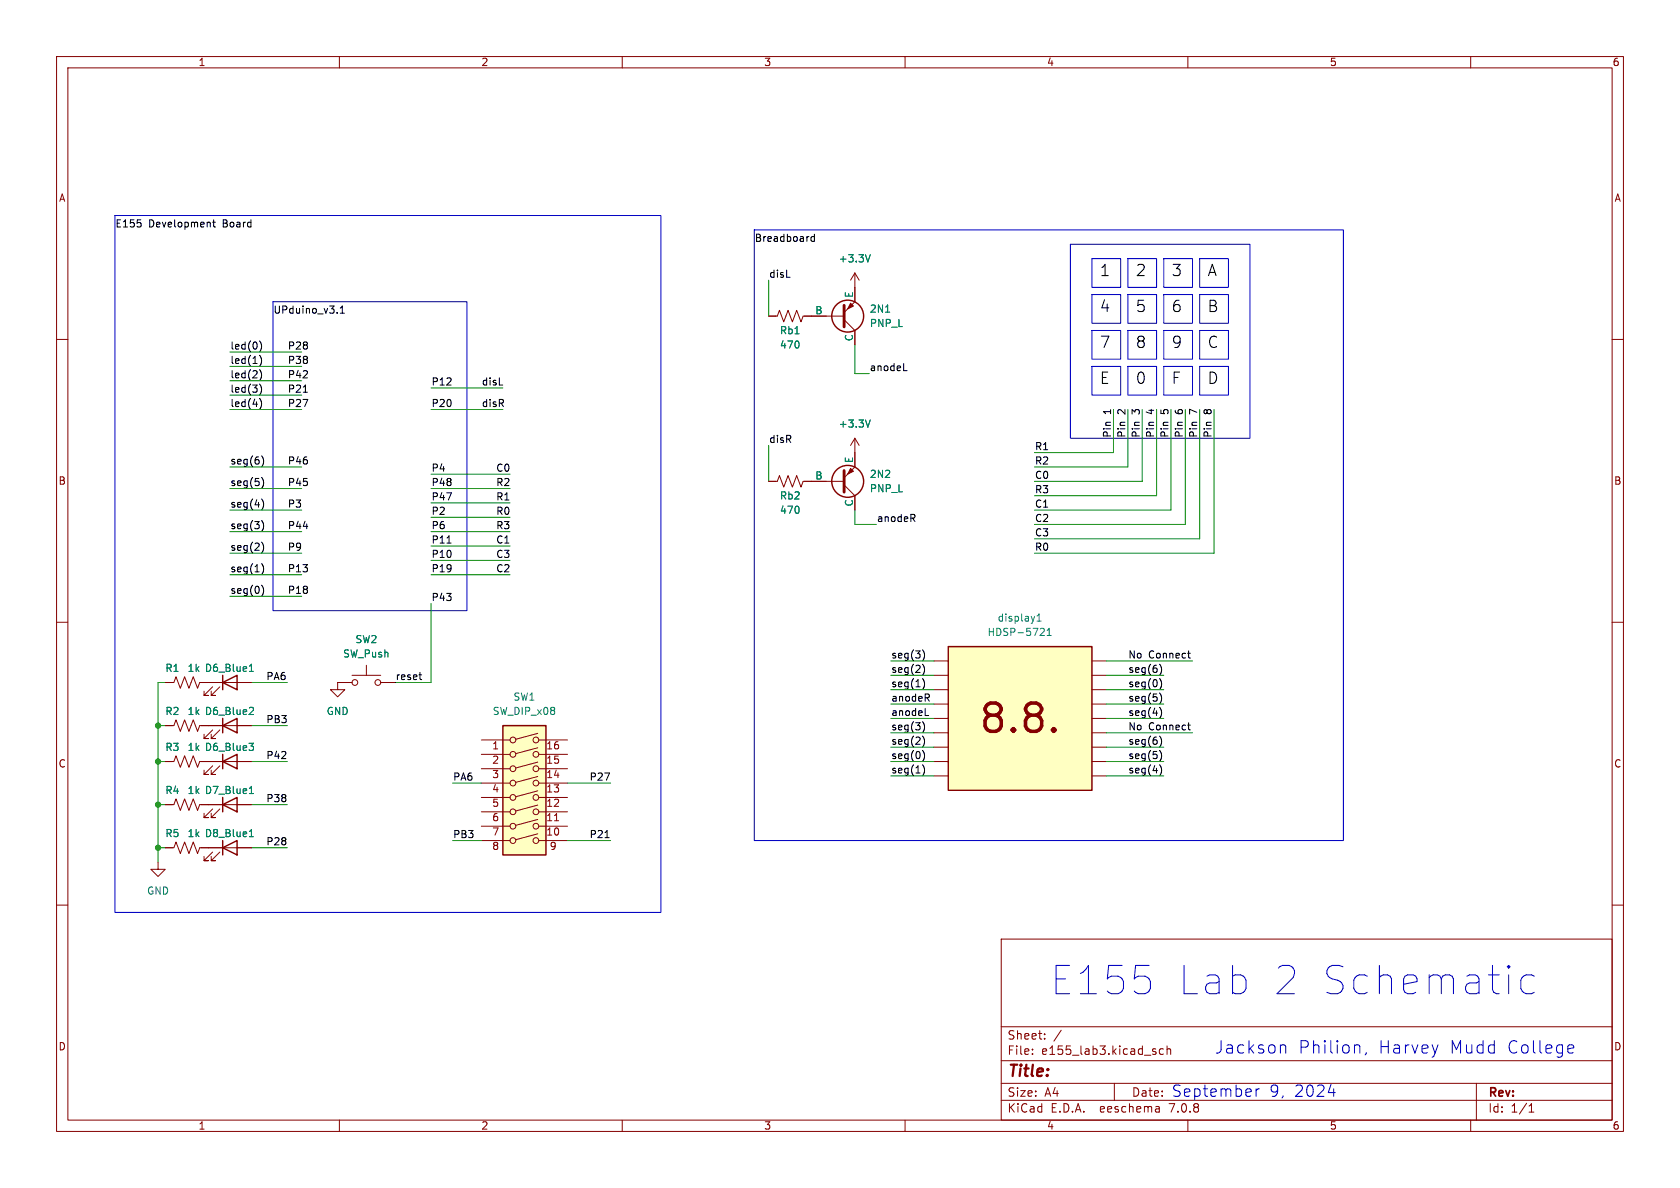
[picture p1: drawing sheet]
<svg xmlns="http://www.w3.org/2000/svg" width="297mm" height="210mm" viewBox="0 0 297 210" stroke-linecap="round" stroke-linejoin="round" font-family="sans-serif">
<g fill="none" stroke="#840000" stroke-width=".18">
<path d="M10 10h277v190h-277zM12 12h273v186h-273zM60 10v2M110 10v2M160 10v2M210 10v2M260 10v2M10 60h2M135.9 55.9h1.5l.4-1 .8 2 .7-2 .8 2 .7-2 .8 2 .4-1h7.2M149.2 56.5l1.9 1.9v2.6M151.1 48.3v5l-1.9 1.9M151.1 48.3l-.7 1.2"/>
<path d="M151.1 48.3l.8 1.2M285 60h2M151.1 77.5v5.1l-1.9 1.9M151.1 77.5l-.7 1.2M151.1 77.5l.8 1.2M135.9 85.1h1.5l.4-1 .8 2 .7-2 .8 2 .7-2 .8 2 .4-1h7.2M149.2 85.7l1.9 1.9v2.6M10 110h2M62.2 119.4h5.1M64.8 117.6v1.8M165.1 119.4h2.5M165.1 116.8h2.5"/>
<path d="M193 119.4h2.6M193 116.8h2.6M285 110h2M29.2 128.3h1.5l.4-1 .8 2 .7-2 .8 2 .8-2 .7 2 .4-1h9.1M29.2 134.6h1.5l.4-1 .8 2 .7-2 .8 2 .8-2 .7 2 .4-1h9.1M29.2 120.7h1.5l.4-1.1 .8 2.1 .7-2.1 .8 2.1 .8-2.1 .7 2.1 .4-1h9.1M37.6 135.4l-1.5 1.5h.7h-.7v-.8M37.6 121.4l-1.5 1.5h.7h-.7v-.7M37.6 129l-1.5 1.6h.7h-.7v-.8M38.9 135.4l-1.6 1.5h.8h-.8v-.8M38.9 121.4l-1.6 1.5h.8h-.8v-.7M38.9 129l-1.6 1.6h.8h-.8v-.8"/>
<path d="M62.2 120.7h-2.5v1.2h1.3l-1.3 1.3-1.3-1.3h1.3M67.3 120.7h2.5M85.1 130.8h5.1M85.1 138.4h5.1M85.1 135.9h5.1M85.1 133.4h5.1M95.1 139.8l-3.9 1M95.1 137.3l-3.9 1M95.1 134.7l-3.9 1.1M95.1 132.2l-3.9 1M95.1 129.6l-3.9 1.1M95.2 130.8h5.1"/>
<path d="M95.2 138.4h5.1M95.2 135.9h5.1M95.2 133.4h5.1M165.1 134.6h2.5M165.1 127h2.5M165.1 137.2h2.5M165.1 124.5h2.5M165.1 121.9h2.5M165.1 129.5h2.5M165.1 132.1h2.5M193 134.6h2.6M193 127h2.6"/>
<path d="M193 137.2h2.6M193 124.5h2.6M193 121.9h2.6M193 129.5h2.6M193 132.1h2.6M10 160h2M27.9 152.4v1.3h1.3l-1.3 1.2-1.2-1.2h1.2M29.2 149.9h1.5l.4-1.1 .8 2.1 .7-2.1 .8 2.1 .8-2.1 .7 2.1 .4-1h9.1M29.2 142.2h1.5l.4-1 .8 2.1 .7-2.1 .8 2.1 .8-2.1 .7 2.1 .4-1.1h9.1M37.6 143l-1.5 1.5h.7h-.7v-.7M37.6 150.6l-1.5 1.5h.7h-.7v-.7M38.9 143l-1.6 1.5h.8h-.8v-.7"/>
<path d="M38.9 150.6l-1.6 1.5h.8h-.8v-.7M85.1 146.1h5.1M85.1 143.5h5.1M85.1 141h5.1M85.1 148.6h5.1M95.1 147.4l-3.9 1M95.1 144.9l-3.9 1M95.1 142.3l-3.9 1.1M95.2 146.1h5.1M95.2 143.5h5.1M95.2 141h5.1M95.2 148.6h5.1"/>
<path d="M98 145.1h.8M285 160h2M177 166h108v32h-108zM60 198v2M110 198v2M160 198v2M177 194.5h108M177 191.5h108M177 187.5h108M177 181.5h108M182.5 186.3v.1M182.5 185.5v.1"/>
<path d="M184.7 183.6v.1M184.7 182.8v.1M187.6 182.1l-1.3 2M197 191.5v3M204.2 185.9l.2 .2-.2 .3M204.2 185.4l.1 .1M204.9 195.7l.1 .9M205 196.5l-.2 .1M205 196h-.2M205.7 185.5l-.5-.1-.2 .3v.4l.1 .2h.6M206.3 185.5l.2-.1 .4 .1 .1 .9M206.3 184.9v1.5"/>
<path d="M210 198v2M260 198v2M261 191.5v6.5M270.3 196.6h.9M270.3 195.5l.4-.4v1.5"/>
<circle cx="62.7" cy="120.7" r=".51"/>
<circle cx="66.8" cy="120.7" r=".51"/>
<circle cx="90.7" cy="135.9" r=".51"/>
<circle cx="90.7" cy="138.4" r=".51"/>
<circle cx="90.7" cy="130.8" r=".51"/>
<circle cx="90.7" cy="133.4" r=".51"/>
<circle cx="94.7" cy="138.4" r=".51"/>
<circle cx="94.7" cy="135.9" r=".51"/>
<circle cx="94.7" cy="130.8" r=".51"/>
<circle cx="94.7" cy="133.4" r=".51"/>
<circle cx="90.7" cy="148.6" r=".51"/>
<circle cx="90.7" cy="143.5" r=".51"/>
<circle cx="90.7" cy="141" r=".51"/>
<circle cx="90.7" cy="146.1" r=".51"/>
<circle cx="94.7" cy="148.6" r=".51"/>
<circle cx="94.7" cy="143.5" r=".51"/>
<circle cx="94.7" cy="141" r=".51"/>
<circle cx="94.7" cy="146.1" r=".51"/>
</g>
<g fill="none" stroke="#840000" stroke-width=".25">
<path d="M39.4 119.4v2.5M167.6 114.3h25.4v25.4h-25.4zM39.4 134.6l2.5-1.2v2.5zM39.4 120.7l2.5-1.3v2.5zM39.4 128.3l2.5-1.3v2.5zM39.4 127v2.5M39.4 133.4v2.5M88.9 128.3h7.6v22.8h-7.6zM39.4 142.2l2.5-1.2v2.5zM39.4 149.9l2.5-1.3v2.5zM39.4 141v2.5M39.4 148.6v2.5"/>
<circle cx="149.9" cy="55.9" r="2.82"/>
<circle cx="149.9" cy="85.1" r="2.82"/>
</g>
<g fill="none" stroke="#008484" stroke-width=".18">
<path d="M153.9 45l-.5 1.3M156.6 55.2h.7M153.9 74.2l-.5 1.3M44.1 117.8l.3-.4v1.3M44.1 118.7h.7M183.3 109.8h.8M183.3 108.9l.4-.4v1.3M184.1 111.1h.4l.1 .3-.8 .9h.8M185.1 112.3h.7M185.1 111.4l.4-.3v1.2M44 131.4h.8l-.4 .5 .4 .1v.4l-.2 .3h-.4M44.1 139.4l.3-.4v1.3"/>
<path d="M44.3 125l.4 .1 .1 .3-.8 .9h.8M44.1 140.3h.7M44.1 147l.3-.4v1.3M44.1 147.9h.7"/>
</g>
<g fill="#ffffc2" stroke="#ffffc2" stroke-width=".18">
<path d="M167.6 114.3h25.4v25.4h-25.4z"/>
<path d="M88.9 128.3h7.6v22.8h-7.6z"/>
</g>
<path d="M186.3 128.8l.2 .2-.2 .3M186.3 128.8l-.2 .2 .2 .3M186.3 128.8v.5" fill="none" stroke="#840000" stroke-width=".63"/>
<path d="M149.2 54v3.8M149.2 83.2v3.8" fill="none" stroke="#840000" stroke-width=".51"/>
<g fill="#840000" stroke="#840000" stroke-width=".18">
<path d="M150.4 82.8l.5 .5-1 .5z"/>
<path d="M150.4 53.6l.5 .5-1 .5z"/>
</g>
<g fill="none" stroke="#000" stroke-width=".18">
<path d="M37.6 39.3h.5M37.8 38.9v1l.3 .2M59.6 55.2v.2M60.2 55.4h.7M60.2 54.5l.3-.4v1.3M144 41.4v1.3M144 41.9l-.4-.1-.2 .3 .1 .5h.5M45.9 70.4a1.46 1.46 0 0 1 0 2M45.9 60.3a1.46 1.46 0 0 1 0 1.9M45.9 62.8a1.46 1.46 0 0 1 0 1.9M45.9 65.3a1.46 1.46 0 0 1 0 2M45.9 67.9a1.46 1.46 0 0 1 0 1.9"/>
<path d="M53.6 69.3h.7M159.8 65.5h.6M46.2 80.6a1.46 1.46 0 0 1 0 1.9M46.2 84.4a1.46 1.46 0 0 1 0 1.9M46.2 88.2a1.46 1.46 0 0 1 0 1.9M46.2 92a1.46 1.46 0 0 1 0 2M46.2 95.8a1.46 1.46 0 0 1 0 2M46.2 99.6a1.46 1.46 0 0 1 0 2M79 96h.7M161.3 91.6l.5 .6M161.6 91l.2 .2-.2 .3M46.2 103.4a1.46 1.46 0 0 1 0 2"/>
<path d="M74.1 119.3h.4M163.1 114.9a1.46 1.46 0 0 1 0 1.9M163.1 117.4a1.46 1.46 0 0 1 0 2M163.1 120a1.46 1.46 0 0 1 0 1.9M205 117.4a1.46 1.46 0 0 1 0 2M205 120a1.46 1.46 0 0 1 0 1.9M210 115.5h.4M210.2 116.3h.2M74.3 120.1h.2M163.1 127.6a1.46 1.46 0 0 1 0 1.9M163.1 130.1a1.46 1.46 0 0 1 0 2M163.1 132.7a1.46 1.46 0 0 1 0 1.9"/>
<path d="M163.1 135.2a1.46 1.46 0 0 1 0 1.9M163.6 126.5h.6M163.9 123.3l.4 .6M164.2 122.7l.1 .2-.1 .4M205 122.5a1.46 1.46 0 0 1 0 1.9M205 125a1.46 1.46 0 0 1 0 2M205 130.1a1.46 1.46 0 0 1 0 2M205 132.7a1.46 1.46 0 0 1 0 1.9M205 135.2a1.46 1.46 0 0 1 0 1.9M210 128.2h.4M210.2 129h.2M107 148.1h.7"/>
</g>
<g fill="none" stroke="#0000c2" stroke-width=".18">
<path d="M20.3 38.1h96.5v123.2h-96.5zM48.3 53.3h34.2v54.7h-34.2zM133.3 40.6h104.2v108h-104.2zM189.2 43.2h31.8v34.3h-31.8zM193 58.4h5.1v5.1h-5.1zM193 45.7h5.1v5.1h-5.1zM193 52.1h5.1v5.1h-5.1zM199.4 52.1h5.1v5.1h-5.1zM199.4 58.4h5.1v5.1h-5.1zM199.4 45.7h5.1v5.1h-5.1zM205.7 58.4h5.1v5.1h-5.1zM205.7 52.1h5.1v5.1h-5.1z"/>
<path d="M205.7 45.7h5.1v5.1h-5.1zM212.1 58.4h5.1v5.1h-5.1zM212.1 45.7h5.1v5.1h-5.1zM212.1 52.1h5.1v5.1h-5.1zM193 64.8h5.1v5.1h-5.1zM199.4 64.8h5.1v5.1h-5.1zM205.7 64.8h5.1v5.1h-5.1zM212.1 64.8h5.1v5.1h-5.1zM266.7 170.7l.2 .2-.2 .2M271.2 172.6l-.4-.3h-1l-.7 .5-.2 .5v1.4l.4 .7 .5 .3h1l.4-.3M222.1 192.5v1.3M222.6 192.5a.51 .51 0 0 0-.5 .4"/>
<path d="M226.7 184.7h.3l.3 .3v1.2M234.8 193.1h1.3M240.1 184.7l.3 .3v1.2M241.5 186.1l-.2 .4M277.5 184.7l.6 .1 .1 .4-1 .2M278.1 186.1l-.6 .1"/>
</g>
<g fill="none" stroke="#008400" stroke-width=".18">
<path d="M135.9 49.5v6.4M40.6 72.4h12.7M40.6 62.2h12.7M40.6 64.8h12.7M40.6 67.3h12.7M40.6 69.9h12.7M76.2 72.4h12.7M76.2 68.6h12.7M135.9 78.7v6.4M151.1 61v5h2.6M196.8 72.4v7.6h-13.9M199.4 72.4v10.2h-16.5"/>
<path d="M201.9 72.4v12.7h-19M204.5 72.4v15.2h-21.6M207 72.4v17.8h-24.1M209.5 72.4v20.3h-26.6M212.1 72.4v22.9h-29.2M214.6 72.4v25.4h-31.7M40.6 90.2h12.7M40.6 82.6h12.7M40.6 86.4h12.7M40.6 94h12.7M40.6 97.8h12.7M76.2 83.8h14"/>
<path d="M76.2 91.4h14M76.2 99.1h14M76.2 86.4h14M76.2 94h14M76.2 96.5h14M76.2 88.9h14M151.1 90.2v2.5h3.8M40.6 101.6h12.7M40.6 105.4h12.7M76.2 101.6h14M76.2 106.7v14h-6.4M157.5 119.4h7.6"/>
<path d="M157.5 116.8h7.6M195.6 119.4h10.1M195.6 116.8h15.2M27.9 128.3h1.3M27.9 134.6h1.3M29.2 120.7h-1.3v31.7M44.4 128.3h6.4M44.4 134.6h6.4M44.4 120.7h6.4M80 138.4h5.1M100.3 138.4h7.6M157.5 134.6h7.6"/>
<path d="M157.5 124.5h7.6M157.5 121.9h7.6M157.5 132.1h7.6M157.5 129.5h7.6M157.5 127h7.6M157.5 137.2h7.6M195.6 134.6h10.1M195.6 124.5h10.1M195.6 121.9h10.1M195.6 132.1h10.1M195.6 129.5h15.2M195.6 127h10.1"/>
<path d="M195.6 137.2h10.1M27.9 142.2h1.3M27.9 149.9h1.3M44.4 142.2h6.4M44.4 149.9h6.4M80 148.6h5.1M100.3 148.6h7.6"/>
</g>
<g fill="#008400" stroke="#008400" stroke-width=".18">
<circle cx="27.9" cy="128.3" r=".46"/>
<circle cx="27.9" cy="134.6" r=".46"/>
<circle cx="27.9" cy="142.2" r=".46"/>
<circle cx="27.9" cy="149.9" r=".46"/>
</g>
<text font-size="7" fill="#840000" x="172.8" y="130.4">8.8.</text>
<g font-size="7" fill="#0000c2">
<text x="185.4" y="176.3">E155</text>
<text x="207.5" y="176.3">Lab 2 Schematic</text>
</g>
<g font-size="3.1" fill="#0000c2">
<text x="214.6" y="186.4">Jackson</text>
<text x="229.4" y="186.4">Philion,</text>
<text x="243.6" y="186.4">Harvey</text>
<text x="256.2" y="186.4">Mudd</text>
<text x="266.3" y="186.4">College</text>
</g>
<g font-size="2.8">
<text x="194.3" y="49">1</text>
<text x="200.7" y="49">2</text>
<text x="207" y="49">3</text>
<text x="213.4" y="49">A</text>
<text x="194.3" y="55.3">4</text>
<text x="200.7" y="55.3">5</text>
<text x="207" y="55.3">6</text>
<text x="213.4" y="55.3">B</text>
<text x="194.3" y="61.7">7</text>
<text x="200.7" y="61.7">8</text>
<text x="207" y="61.7">9</text>
<text x="213.4" y="61.7">C</text>
<text x="194.3" y="68">E</text>
<text x="200.7" y="68">0</text>
<text x="207" y="68">F</text>
<text x="213.4" y="68">D</text>
</g>
<text font-size="2.8" fill="#840000" x="178" y="190.9">Title:</text>
<g font-size="2.8" fill="#0000c2">
<text x="207" y="194.1">September</text>
<text x="224.3" y="194.1">9,</text>
<text x="228.7" y="194.1">2024</text>
</g>
<g font-size="2.1" fill="#840000">
<text x="178" y="184">Sheet:</text>
<text x="178" y="186.7">File:</text>
<text x="184.1" y="186.7">e155_lab3.kicad_sch</text>
<text x="178" y="196.9">KiCad</text>
<text x="178" y="194.1">Size:</text>
<text x="184.7" y="194.1">A4</text>
<text x="185.7" y="196.9">E.D.A.</text>
<text x="194.6" y="196.9">eeschema</text>
<text x="200" y="194.1">Date:</text>
<text x="207" y="196.9">7.0.8</text>
<text x="263" y="194.3">Rev:</text>
<text x="263" y="196.9">Id:</text>
<text x="267.1" y="196.9">1/1</text>
</g>
<g font-size="1.8" fill="#840000">
<text x="35" y="11.9">1</text>
<text x="85" y="11.9">2</text>
<text x="135" y="11.9">3</text>
<text x="185" y="11.9">4</text>
<text x="235" y="11.9">5</text>
<text x="285" y="11.9">6</text>
<text x="10.3" y="35.9">A</text>
<text x="285.3" y="35.9">A</text>
<text x="10.3" y="85.9">B</text>
<text x="285.3" y="85.9">B</text>
<text x="10.3" y="135.9">C</text>
<text x="86.9" y="132.8">1</text>
<text x="86.9" y="135.3">2</text>
<text x="86.9" y="137.9">3</text>
<text x="96.5" y="137.9">14</text>
<text x="96.5" y="135.3">15</text>
<text x="96.5" y="132.8">16</text>
<text x="285.3" y="135.9">C</text>
<text x="86.9" y="140.4">4</text>
<text x="86.9" y="143">5</text>
<text x="96.5" y="143">12</text>
<text x="96.5" y="140.4">13</text>
<text x="86.9" y="145.5">6</text>
<text x="86.9" y="148">7</text>
<text x="96.5" y="148">10</text>
<text x="96.5" y="145.5">11</text>
<text x="86.9" y="150.6">8</text>
<text x="97.1" y="150.6">9</text>
<text x="10.3" y="185.9">D</text>
<text x="285.3" y="185.9">D</text>
<text x="35" y="199.9">1</text>
<text x="85" y="199.9">2</text>
<text x="135" y="199.9">3</text>
<text x="185" y="199.9">4</text>
<text x="235" y="199.9">5</text>
<text x="285" y="199.9">6</text>
</g>
<g font-size="1.8">
<text x="20.3" y="40.3">E155</text>
<text x="26.3" y="40.3">Development</text>
<text x="39.5" y="40.3">Board</text>
<text x="133.3" y="42.8">Breadboard</text>
<text x="135.9" y="49.2">disL</text>
<text x="48.3" y="55.5">UPduino_v3.1</text>
<text x="40.6" y="64.4">led(1)</text>
<text x="40.6" y="61.9">led(0)</text>
<text x="50.8" y="61.9">P28</text>
<text x="50.8" y="64.4">P38</text>
<text x="153.7" y="65.7">anodeL</text>
<text x="40.6" y="69.5">led(3)</text>
<text x="40.6" y="67">led(2)</text>
<text x="50.8" y="69.5">P21</text>
<text x="50.8" y="67">P42</text>
<text x="76.2" y="68.2">P12</text>
<text x="85.1" y="68.2">disL</text>
<text x="40.6" y="72">led(4)</text>
<text x="50.8" y="72">P27</text>
<text x="76.2" y="72">P20</text>
<text x="85.1" y="72">disR</text>
<text x="196.5" y="77.5" transform="rotate(-90 196.5 77.5)">Pin</text>
<text x="196.5" y="73.3" transform="rotate(-90 196.5 73.3)">1</text>
<text x="199" y="77.5" transform="rotate(-90 199 77.5)">Pin</text>
<text x="199" y="73.3" transform="rotate(-90 199 73.3)">2</text>
<text x="201.6" y="77.5" transform="rotate(-90 201.6 77.5)">Pin</text>
<text x="201.6" y="73.3" transform="rotate(-90 201.6 73.3)">3</text>
<text x="204.1" y="77.5" transform="rotate(-90 204.1 77.5)">Pin</text>
<text x="204.1" y="73.3" transform="rotate(-90 204.1 73.3)">4</text>
<text x="206.7" y="77.5" transform="rotate(-90 206.7 77.5)">Pin</text>
<text x="206.7" y="73.3" transform="rotate(-90 206.7 73.3)">5</text>
<text x="209.2" y="77.5" transform="rotate(-90 209.2 77.5)">Pin</text>
<text x="209.2" y="73.3" transform="rotate(-90 209.2 73.3)">6</text>
<text x="211.7" y="77.5" transform="rotate(-90 211.7 77.5)">Pin</text>
<text x="211.7" y="73.3" transform="rotate(-90 211.7 73.3)">7</text>
<text x="214.3" y="77.5" transform="rotate(-90 214.3 77.5)">Pin</text>
<text x="214.3" y="73.3" transform="rotate(-90 214.3 73.3)">8</text>
<text x="40.6" y="82.2">seg(6)</text>
<text x="50.8" y="82.2">P46</text>
<text x="76.2" y="83.5">P4</text>
<text x="87.6" y="83.5">C0</text>
<text x="135.9" y="78.4">disR</text>
<text x="182.9" y="79.7">R1</text>
<text x="182.9" y="82.2">R2</text>
<text x="40.6" y="86">seg(5)</text>
<text x="40.6" y="89.8">seg(4)</text>
<text x="50.8" y="89.8">P3</text>
<text x="50.8" y="86">P45</text>
<text x="76.2" y="86">P48</text>
<text x="76.2" y="88.6">P47</text>
<text x="87.6" y="86">R2</text>
<text x="87.6" y="88.6">R1</text>
<text x="182.9" y="84.7">C0</text>
<text x="182.9" y="87.3">R3</text>
<text x="182.9" y="89.8">C1</text>
<text x="40.6" y="93.6">seg(3)</text>
<text x="50.8" y="93.6">P44</text>
<text x="76.2" y="93.6">P6</text>
<text x="76.2" y="91.1">P2</text>
<text x="87.6" y="93.6">R3</text>
<text x="87.6" y="91.1">R0</text>
<text x="154.9" y="92.4">anodeR</text>
<text x="182.9" y="92.4">C2</text>
<text x="182.9" y="94.9">C3</text>
<text x="40.6" y="101.3">seg(1)</text>
<text x="40.6" y="97.4">seg(2)</text>
<text x="50.8" y="101.3">P13</text>
<text x="50.8" y="97.4">P9</text>
<text x="76.2" y="101.3">P19</text>
<text x="76.2" y="98.7">P10</text>
<text x="76.2" y="96.2">P11</text>
<text x="87.6" y="101.3">C2</text>
<text x="87.6" y="98.7">C3</text>
<text x="87.6" y="96.2">C1</text>
<text x="182.9" y="97.4">R0</text>
<text x="40.6" y="105.1">seg(0)</text>
<text x="50.8" y="105.1">P18</text>
<text x="76.2" y="106.3">P43</text>
<text x="157.5" y="116.5">seg(3)</text>
<text x="157.5" y="119">seg(2)</text>
<text x="199.4" y="119">seg(6)</text>
<text x="199.4" y="116.5">No</text>
<text x="203" y="116.5">Connect</text>
<text x="47" y="120.3">PA6</text>
<text x="69.8" y="120.3">reset</text>
<text x="157.5" y="121.6">seg(1)</text>
<text x="157.5" y="124.1">anodeR</text>
<text x="199.4" y="124.1">seg(5)</text>
<text x="199.4" y="121.6">seg(0)</text>
<text x="47" y="127.9">PB3</text>
<text x="157.5" y="126.7">anodeL</text>
<text x="157.5" y="129.2">seg(3)</text>
<text x="157.5" y="131.7">seg(2)</text>
<text x="199.4" y="129.2">No</text>
<text x="199.4" y="126.7">seg(4)</text>
<text x="199.4" y="131.7">seg(6)</text>
<text x="203" y="129.2">Connect</text>
<text x="47" y="134.3">P42</text>
<text x="157.5" y="134.3">seg(0)</text>
<text x="157.5" y="136.8">seg(1)</text>
<text x="199.4" y="134.3">seg(5)</text>
<text x="199.4" y="136.8">seg(4)</text>
<text x="47" y="141.9">P38</text>
<text x="80" y="138.1">PA6</text>
<text x="104.1" y="138.1">P27</text>
<text x="47" y="149.5">P28</text>
<text x="80" y="148.2">PB3</text>
<text x="104.1" y="148.2">P21</text>
</g>
<g font-size="1.8" fill="#008484">
<text x="148.2" y="46.6">+3.3V</text>
<text x="150.9" y="52.7" transform="rotate(-90 150.9 52.7)">E</text>
<text x="137.8" y="59.3">Rb1</text>
<text x="144" y="55.6">B</text>
<text x="153.7" y="55.5">2N1</text>
<text x="153.7" y="58">PNP_L</text>
<text x="137.8" y="61.8">470</text>
<text x="150.9" y="60.4" transform="rotate(-90 150.9 60.4)">C</text>
<text x="148.2" y="75.8">+3.3V</text>
<text x="150.9" y="82" transform="rotate(-90 150.9 82)">E</text>
<text x="137.8" y="88.5">Rb2</text>
<text x="144" y="84.8">B</text>
<text x="150.9" y="89.6" transform="rotate(-90 150.9 89.6)">C</text>
<text x="153.7" y="84.7">2N2</text>
<text x="153.7" y="87.2">PNP_L</text>
<text x="137.8" y="91">470</text>
<text x="62.7" y="113.9">SW2</text>
<text x="174.5" y="112.6">HDSP-5721</text>
<text x="176.3" y="110.1">display1</text>
<text x="29.1" y="119">R1</text>
<text x="33.1" y="119">1k D6_Blue1</text>
<text x="60.6" y="116.4">SW_Push</text>
<text x="90.7" y="124.1">SW1</text>
<text x="29.1" y="126.6">R2</text>
<text x="33.1" y="126.6">1k D6_Blue2</text>
<text x="57.7" y="126.6">GND</text>
<text x="87" y="126.6">SW_DIP_x08</text>
<text x="29.1" y="132.9">R3</text>
<text x="33.1" y="132.9">1k D6_Blue3</text>
<text x="29.1" y="140.6">R4</text>
<text x="33.1" y="140.6">1k D7_Blue1</text>
<text x="29.1" y="148.2">R5</text>
<text x="33.1" y="148.2">1k D8_Blue1</text>
<text x="25.9" y="158.3">GND</text>
</g>
</svg>
